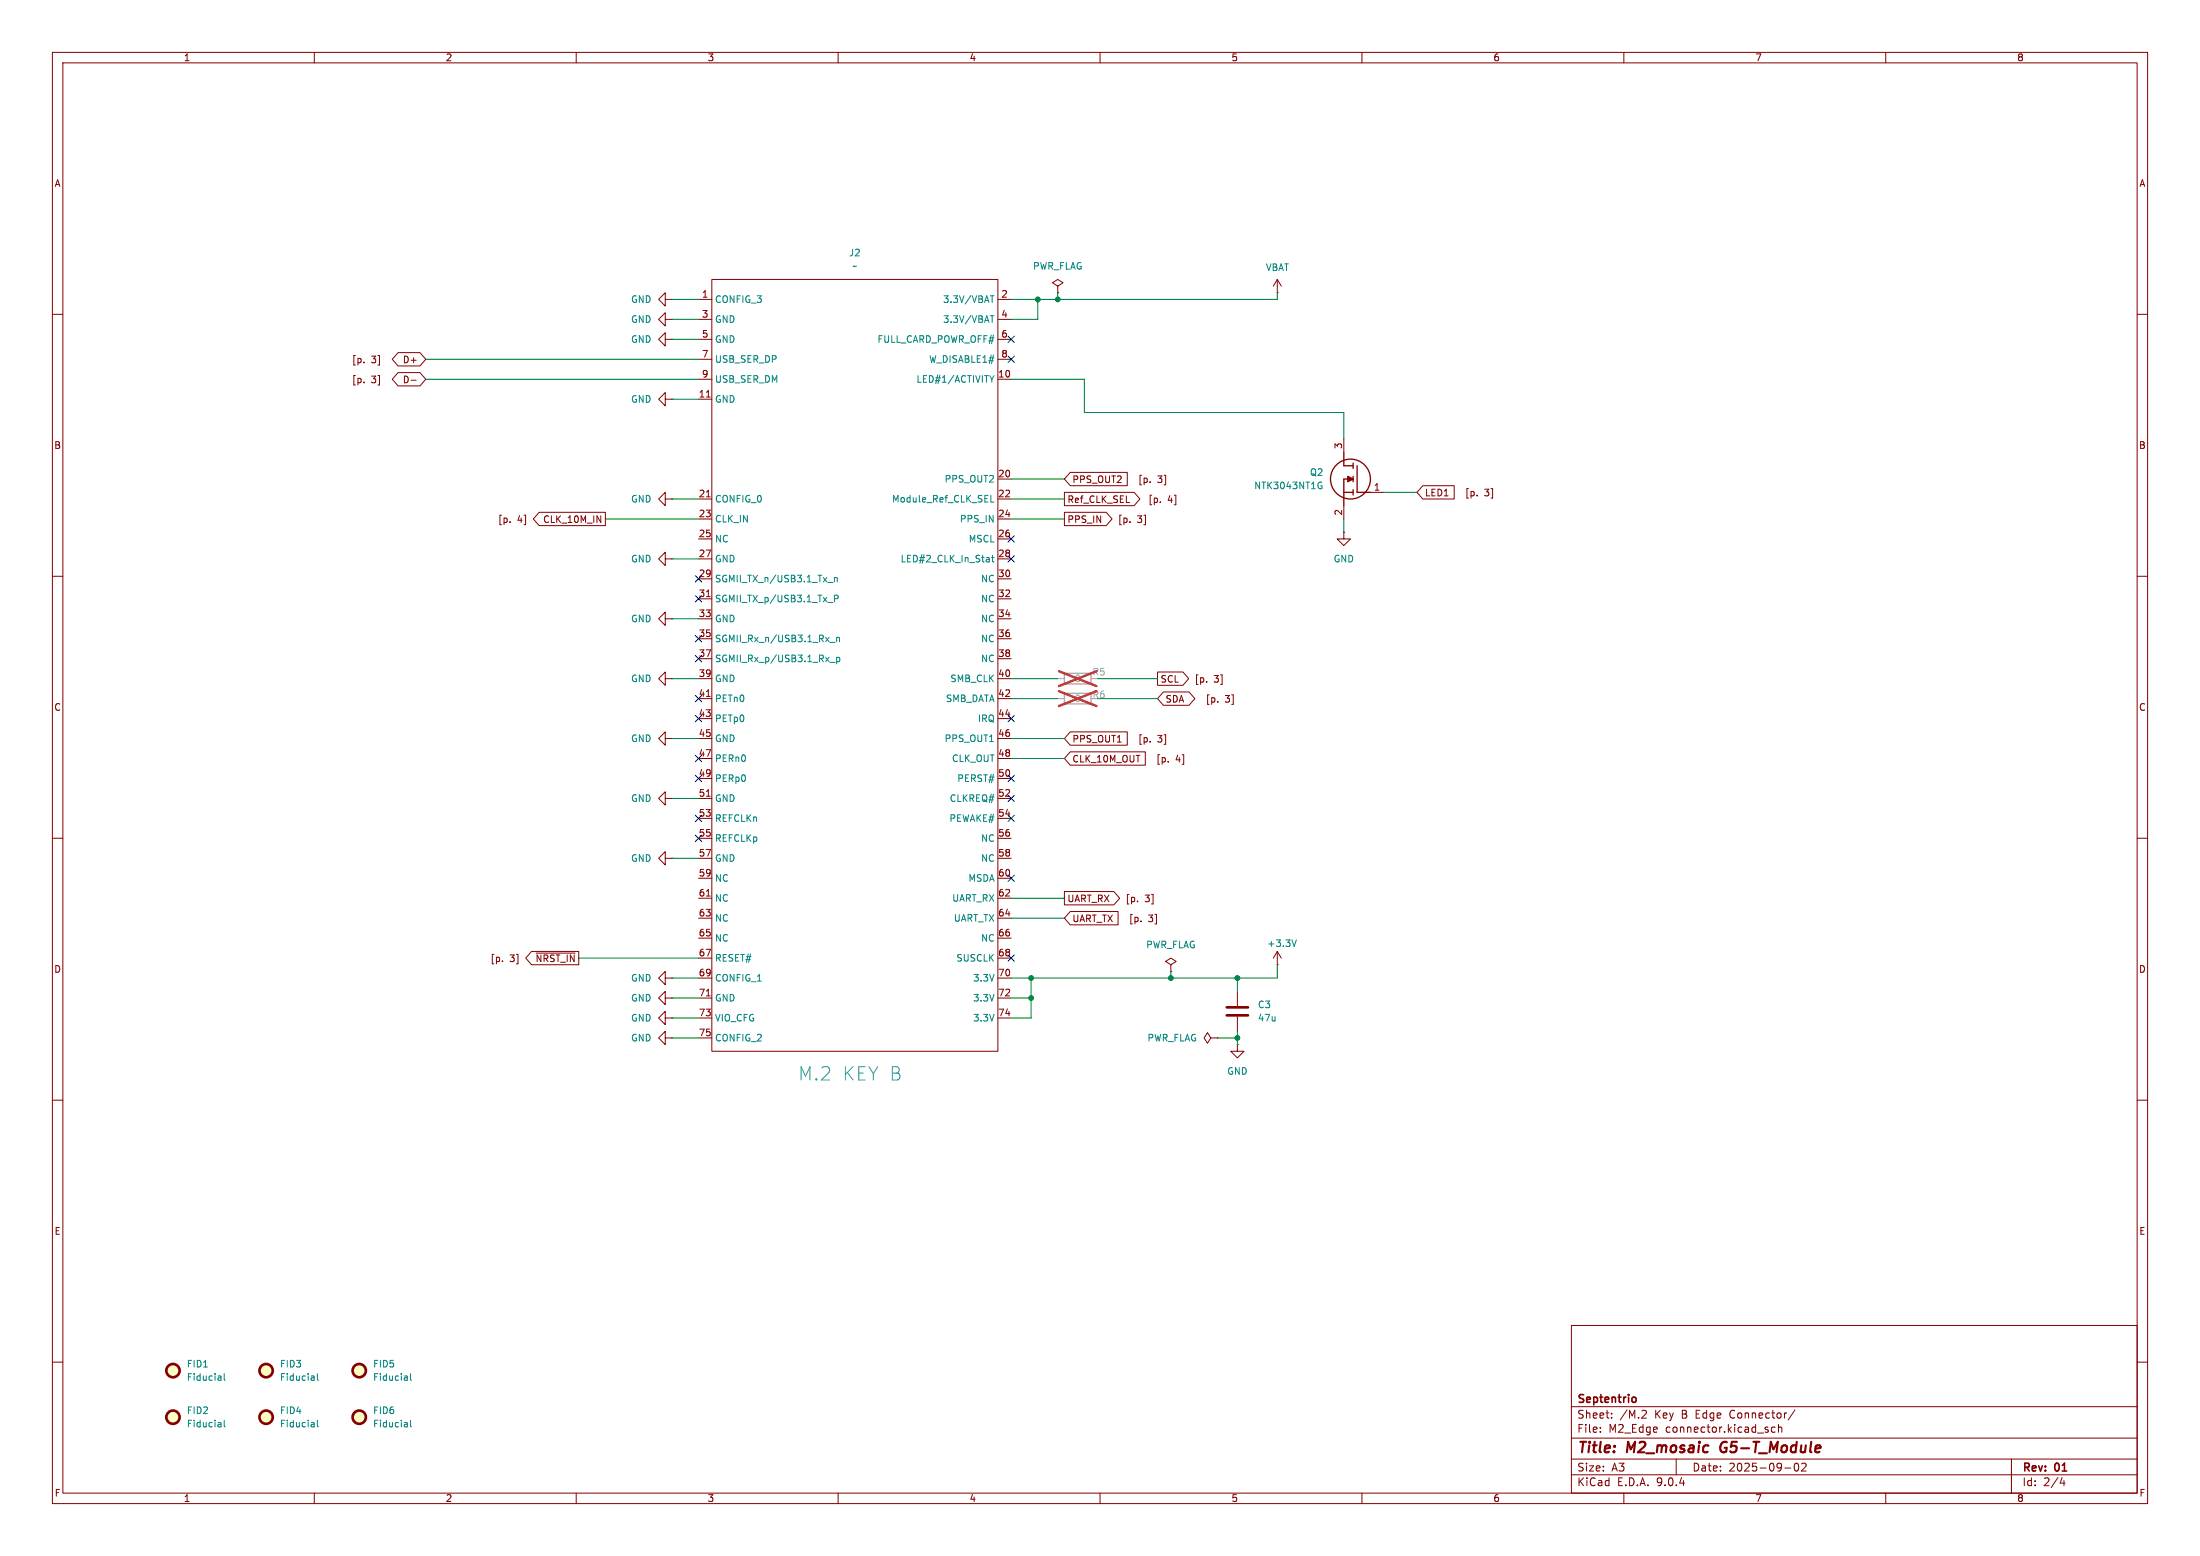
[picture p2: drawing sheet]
<svg xmlns="http://www.w3.org/2000/svg" width="420mm" height="297mm" viewBox="0 0 420 297" stroke-linecap="round" stroke-linejoin="round" font-family="sans-serif">
<path d="M0 0h420v297h-420z" fill="#fff" stroke="#fff" stroke-width=".19"/>
<g fill="none" stroke="#840000" stroke-width=".19">
<path d="M10 10h400v277h-400zM12 12h396v273h-396zM60 10v2M110 10v2M160 10v2M210 10v2M260 10v2M310 10v2M360 10v2M127 57.2v-1.3l-1.3 1.3 1.3 1.2v-1.2h1.3M128.3 57.2h.1M133.3 57.2h2.6"/>
<path d="M135.9 53.3h54.6v147.4h-54.6zM190.5 57.2h2.5M201.9 54.6l1-.6-1-.7-1 .7 1 .6v1.3M201.9 55.9h.1M243.8 55.9h.1M243.8 53.3l-.7 1.3M243.8 53.3l.8 1.3M243.8 53.3v2.6M10 60h2M69.5 72.9v.2M69.5 69.1v.2M76 71.1h4.2l1.1 1.3-1.1 1.3h-4.2l-1.1-1.3z"/>
<path d="M76 67.3h4.2l1.1 1.3-1.1 1.3h-4.2l-1.1-1.3zM78.5 72.6h.9M127 76.2v-1.3l-1.3 1.3 1.3 1.3v-1.3h1.3M127 61v-1.3l-1.3 1.3 1.3 1.2v-1.2h1.3M127 64.8v-1.3l-1.3 1.3 1.3 1.2v-1.2h1.3M128.3 76.2h.1M128.3 61h.1M128.3 64.8h.1M133.3 61h2.6M133.3 64.8h2.6M133.3 68.6h2.6M133.3 72.4h2.6"/>
<path d="M133.3 76.2h2.6M134.9 75.8h.7M190.5 61h2.5M190.5 64.8h2.5M190.5 68.6h2.5M190.5 72.4h2.5M408 60h2M97.4 99.6v.1M102.9 97.8h12.7v2.5h-12.7l-1.1-1.2zM114 98.5l.7 1.2v-1.2M127 95.3v-1.3l-1.3 1.3 1.3 1.2v-1.2h1.3M128.3 95.3h.1"/>
<path d="M133.3 95.3h2.6M133.3 99.1h2.6M134.9 94.8h.7M190.5 95.3h2.5M190.5 99.1h2.5M190.5 91.4h2.5M203.2 94h13.3l1.1 1.3-1.1 1.2h-13.3zM203.2 97.8h8l1.1 1.3-1.1 1.2h-8zM204.3 90.2h10.9v2.5h-10.9l-1.1-1.3zM215.7 99.6v.1M219.6 92v.1M221.5 95.8v.1"/>
<path d="M256.5 83.8v2.6M256.5 96.5v2.6M261.6 94h2.6M271.6 92.7h6v2.6h-6l-1.1-1.3zM282 94.5v.2M10 110h2M127 106.7v-1.3l-1.3 1.3 1.3 1.3v-1.3h1.3M127 118.1v-1.3l-1.3 1.3 1.3 1.3v-1.3h1.3M128.3 106.7h.1M128.3 118.1h.1M133.3 102.9h2.6M133.3 106.7h2.6"/>
<path d="M133.3 110.5h2.6M133.3 114.3h2.6M133.3 118.1h2.6M134.9 113.9h.7M190.5 102.9h2.5M190.5 106.7h2.5M190.5 110.5h2.5M190.5 114.3h2.5M190.5 118.1h2.5M256.5 101.6v1.3h1.3l-1.3 1.2-1.2-1.2h1.2M256.5 101.6h.1M408 110h2"/>
<path d="M127 129.5v-1.2l-1.3 1.2 1.3 1.3v-1.3h1.3M128.3 129.5h.1M133.3 121.9h2.6M133.3 125.7h2.6M133.3 129.5h2.6M133.3 133.4h2.6M133.3 137.2h2.6M134.9 132.9h.7M190.5 121.9h2.5M190.5 125.7h2.5M190.5 129.5h2.5M190.5 133.4h2.5"/>
<path d="M190.5 137.2h2.5M204.3 139.7h10.9v2.5h-10.9l-1.1-1.2zM221 128.3h4.8l1.1 1.2-1.1 1.3h-4.8zM222.1 132.1h4.9l1.1 1.3-1.1 1.2h-4.9l-1.1-1.2zM230.3 130.1v.1M232.5 133.9v.1M10 160h2M127 141v-1.3l-1.3 1.3 1.3 1.2v-1.2h1.3M127 152.4v-1.3l-1.3 1.3 1.3 1.3v-1.3h1.3M128.3 141h.1M128.3 152.4h.1M133.3 141h2.6"/>
<path d="M133.3 144.8h2.6M133.3 148.6h2.6M133.3 152.4h2.6M133.3 156.2h2.6M134.9 152h.7M190.5 141h2.5M190.5 144.8h2.5M190.5 148.6h2.5M190.5 152.4h2.5M190.5 156.2h2.5M204.3 143.5h14.3v2.6h-14.3l-1.1-1.3zM219.6 141.5v.1"/>
<path d="M223 145.3v.2M408 160h2M127 163.8v-1.2l-1.3 1.2 1.3 1.3v-1.3h1.3M128.3 163.8h.1M133.3 160h2.6M133.3 163.8h2.6M133.3 167.6h2.6M133.3 171.5h2.6M133.3 175.3h2.6M133.3 179.1h2.6M134.9 171h.7M190.5 160h2.5"/>
<path d="M190.5 163.8h2.5M190.5 167.6h2.5M190.5 171.5h2.5M190.5 175.3h2.5M190.5 179.1h2.5M203.2 170.2h9.4l1.1 1.3-1.1 1.2h-9.4zM204.3 174h9.1v2.5h-9.1l-1.1-1.2zM217.2 172v.1M217.8 175.8v.1M95.9 183.4v.2M101.5 181.6h9v2.6h-9l-1.1-1.3zM102.4 181.9h7.4"/>
<path d="M127 186.7v-1.3l-1.3 1.3 1.3 1.3v-1.3h1.3M127 198.1v-1.2l-1.3 1.2 1.3 1.3v-1.3h1.3M127 194.3v-1.3l-1.3 1.3 1.3 1.3v-1.3h1.3M127 190.5v-1.3l-1.3 1.3 1.3 1.3v-1.3h1.3M128.3 186.7h.1M128.3 198.1h.1M128.3 194.3h.1M128.3 190.5h.1M133.3 182.9h2.6M133.3 186.7h2.6M133.3 190.5h2.6M133.3 194.3h2.6"/>
<path d="M133.3 198.1h2.6M134.9 190.1h.7M190.5 182.9h2.5M190.5 186.7h2.5M190.5 190.5h2.5M190.5 194.3h2.5M223.5 184.2l1-.7-1-.6-1 .6 1 .7v1.2M223.5 185.4h.1M231.1 198.1l-.6-1-.6 1 .6 1 .6-1h1.3M232.4 198.1h.1M236.2 199.4v1.3h1.3l-1.3 1.2-1.3-1.2h1.3M236.2 199.4h.1"/>
<path d="M236.2 189.2v2.8M236.2 194.1v2.8M243.8 184.2h.1M243.8 181.6v2.6M243.8 181.6l-.7 1.3M243.8 181.6l.8 1.3M10 210h2M408 210h2M300 253h108v32h-108zM10 260h2M300 278.5h108M300 274.5h108"/>
<path d="M300 268.5h108M305.5 273.2v.2M305.5 272.5v.1M307.7 270.5v.2M307.7 269.8v.1M313.7 269.2l.5 .1 .1 .3-.9 1.1h.9M320 278.5v3M338.9 272.5l-.5-.1-.2 .3 .1 .6h.6M339.5 272.5l.2-.1 .4 .1 .1 .9M339.5 271.9v1.5M342.7 269.1l-1.3 1.9M342.7 279.4l.2-.1a.8 .8 0 0 1 .5 .7 .8 .8 0 0 1-.5 .8l-.2-.2-.2-.4z"/>
<path d="M343.9 279.4l.6-.1 .2 .1 .1 .3-.9 1.1h.9M384 278.5v6.5M408 260h2M60 285v2M110 285v2M160 285v2M210 285v2M260 285v2M300 281.5h108M310 285v2M340.7 280.2h1.2M360 285v2"/>
<path d="M393.7 282l-.4 1.1h.9M394 282.6v1"/>
</g>
<path d="M328.7 275.5a1.27 1.27 0 0 0 0 1.6" fill="none" stroke="#840000" stroke-width=".4"/>
<path d="M311.8 266.7l.4 .1 .1 .2v.5l-.5 .2" fill="none" stroke="#840000" stroke-width=".3"/>
<path d="M203.2 132.3h5.1v2.1h-5.1zM203.2 128.5h5.1v2.1h-5.1z" fill="none" stroke="#a1a1a1" stroke-width=".25"/>
<path d="M201.9 133.4h1.3M201.9 129.5h1.3" fill="none" stroke="#a1a1a1" stroke-width=".19"/>
<path d="M202.2 131.9l7.1 2.9M202.2 128.1l7.1 2.9M209.3 131.9l-7.1 2.9M209.3 128.1l-7.1 2.9" fill="none" stroke="#ff2626" stroke-width=".46"/>
<g fill="#ffffc2" stroke="#ffffc2" stroke-width=".19">
<circle cx="33" cy="261.6" r="1.27"/>
<circle cx="33" cy="270.5" r="1.27"/>
<circle cx="50.8" cy="270.5" r="1.27"/>
<circle cx="68.6" cy="270.5" r="1.27"/>
<circle cx="50.8" cy="261.6" r="1.27"/>
<circle cx="68.6" cy="261.6" r="1.27"/>
</g>
<g fill="none" stroke="#840000" stroke-width=".51">
<path d="M234.2 192.3h4.1M234.2 193.8h4.1"/>
<circle cx="33" cy="270.5" r="1.27"/>
<circle cx="33" cy="261.6" r="1.27"/>
<circle cx="50.8" cy="261.6" r="1.27"/>
<circle cx="50.8" cy="270.5" r="1.27"/>
<circle cx="68.6" cy="261.6" r="1.27"/>
<circle cx="68.6" cy="270.5" r="1.27"/>
</g>
<g fill="none" stroke="#008484" stroke-width=".19">
<path d="M189 56.5h.8M189.4 56.5v1.2M188.9 71.7l.4 .7M189 60.3h.8M189.3 72.4v.6M189.4 60.3v1.2M189.8 71.7l-.5 .7M189.2 94.6v1.2h.6M251.8 92.1h.5M252.1 92.7h.3v.5h-.6M158 111.2h1M158 115h1"/>
<path d="M159.3 110.2v.9M159.3 114.3l.6-.1 .1-.2v-.3l-.7-.1v1.3M159.3 110.3l.2-.1 .3 .1v.8M188.8 106.5l.1 .8M188.9 107.2l-.2 .1M188.9 106.7l-.2 .1M189.3 106.4h.5M189.5 106v1.1l.3 .2M158.5 122.6h.9M158.5 126.4h.9M159.7 121.7v.8M159.7 125.5v1.2"/>
<path d="M159.7 121.8l.2-.1h.3l.1 .8M159.7 125.5h.4l.2 .2-.1 .5h-.5M247.5 179.4l-.4 1.3M42.1 262.7l.1 .8M42.1 271.6l.1 .8M42.2 263.4l-.1 .1M42.2 262.9l-.1 .1M42.2 272.3l-.1 .1M42.2 271.8l-.1 .1M42.8 262.2v1.1l.2 .2M42.8 271.1v1.1l.2 .2M59.9 262.7l.1 .8"/>
<path d="M59.9 271.6l.1 .8M60 272.3l-.1 .1M60 271.8l-.1 .1M60 263.4l-.1 .1M60 262.9l-.1 .1M60.6 271.1v1.1l.2 .2M60.6 262.2v1.1l.2 .2M77.7 262.7l.1 .8M77.7 271.6l.1 .8M77.8 272.3l-.2 .1M77.8 271.8l-.2 .1M77.8 263.4l-.2 .1"/>
<path d="M77.8 262.9l-.2 .1M78.4 271.1v1.1l.1 .2M78.4 262.2v1.1l.1 .2"/>
</g>
<g fill="none" stroke="#840000" stroke-width=".25">
<path d="M256.5 94h1.8M256.5 86.4v2.5h1.8M258.3 88.4v1M258.3 90.9v1M258.3 93.5v1M258.3 91.4h-1.8v5.1M259.1 88.9v5.1h2.5"/>
<circle cx="257.8" cy="91.4" r="3.8"/>
</g>
<path d="M257.3 90.9l1 .5-1 .5z" fill="#840000" stroke="#840000" stroke-width=".25"/>
<g fill="none" stroke="#008400" stroke-width=".19">
<path d="M128.3 57.2h5M198.1 57.2v3.8h-5.1M201.9 55.9v1.3M243.8 55.9v1.3h-50.8M81.3 68.6h52M81.3 72.4h52M128.3 76.2h5M128.3 64.8h5M128.3 61h5M193 72.4h14v6.3h49.5v5.1M115.6 99.1h17.7M128.3 95.3h5"/>
<path d="M193 99.1h10.2M193 91.4h10.2M193 95.3h10.2M256.5 99.1v2.5M264.2 94h6.3M128.3 106.7h5M128.3 118.1h5M128.3 129.5h5M193 133.4h8.9M193 129.5h8.9M209.5 133.4h11.5M209.5 129.5h11.5"/>
<path d="M128.3 141h5M128.3 152.4h5M193 141h10.2M193 144.8h10.2M128.3 163.8h5M193 175.3h10.2M193 171.5h10.2M110.5 182.9h22.8M128.3 186.7h5M128.3 190.5h5M128.3 194.3h5M128.3 198.1h5"/>
<path d="M193 190.5h3.8M196.8 186.7v7.6h-3.8M223.5 185.4v1.3M232.4 198.1h3.8M236.2 186.7v2.5M236.2 196.9v2.5M243.8 184.2v2.5h-50.8"/>
</g>
<g fill="none" stroke="#000084" stroke-width=".19">
<path d="M192.4 64.2l1.2 1.2M192.4 68l1.2 1.2M193.6 64.2l-1.2 1.2M193.6 68l-1.2 1.2M132.7 113.7l1.3 1.2M132.7 109.9l1.3 1.2M134 113.7l-1.3 1.2M134 109.9l-1.3 1.2M192.4 106.1l1.2 1.2M192.4 102.3l1.2 1.2M193.6 106.1l-1.2 1.2M193.6 102.3l-1.2 1.2"/>
<path d="M132.7 121.3l1.3 1.2M132.7 132.7l1.3 1.3M132.7 125.1l1.3 1.2M132.7 136.6l1.3 1.2M134 121.3l-1.3 1.2M134 132.7l-1.3 1.3M134 125.1l-1.3 1.2M134 136.6l-1.3 1.2M192.4 136.6l1.2 1.2M193.6 136.6l-1.2 1.2M132.7 144.2l1.3 1.2M132.7 155.6l1.3 1.2"/>
<path d="M132.7 148l1.3 1.2M132.7 159.4l1.3 1.2M134 144.2l-1.3 1.2M134 155.6l-1.3 1.2M134 148l-1.3 1.2M134 159.4l-1.3 1.2M192.4 148l1.2 1.2M192.4 151.8l1.2 1.2M192.4 155.6l1.2 1.2M193.6 148l-1.2 1.2M193.6 151.8l-1.2 1.2M193.6 155.6l-1.2 1.2"/>
<path d="M192.4 167l1.2 1.2M193.6 167l-1.2 1.2M192.4 182.3l1.2 1.2M193.6 182.3l-1.2 1.2"/>
</g>
<g fill="#008400" stroke="#008400" stroke-width=".19">
<circle cx="201.9" cy="57.2" r=".46"/>
<circle cx="198.1" cy="57.2" r=".46"/>
<circle cx="223.5" cy="186.7" r=".46"/>
<circle cx="196.8" cy="186.7" r=".46"/>
<circle cx="236.2" cy="186.7" r=".46"/>
<circle cx="196.8" cy="190.5" r=".46"/>
<circle cx="236.2" cy="198.1" r=".46"/>
</g>
<g font-size="3.5" fill="#2b33ff">
<text x="152.4" y="206.5">M.2</text>
<text x="160.8" y="206.5">KEY B</text>
</g>
<g font-size="2.8" fill="#840000">
<text x="301" y="277.9">Title:</text>
<text x="310.6" y="277.9">M2_mosaic</text>
<text x="329.3" y="277.9">G5-T_Module</text>
</g>
<g font-size="2.1" fill="#840000">
<text x="301" y="268.2">Septentrio</text>
<text x="301" y="273.7">File:</text>
<text x="301" y="271">Sheet:</text>
<text x="307.1" y="273.7">M2_Edge</text>
<text x="309.2" y="271">/M.2</text>
<text x="315.9" y="271">Key</text>
<text x="318" y="273.7">connector.kicad_sch</text>
<text x="321.2" y="271">B Edge</text>
<text x="330.6" y="271">Connector/</text>
<text x="301" y="281.1">Size:</text>
<text x="307.6" y="281.1">A3</text>
<text x="323" y="281.1">Date:</text>
<text x="330" y="281.1">2025-09-02</text>
<text x="386" y="281.3">Rev:</text>
<text x="392.4" y="281.3">01</text>
<text x="301" y="283.9">KiCad</text>
<text x="308.7" y="283.9">E.D.A.</text>
<text x="316.3" y="283.9">9.0.4</text>
<text x="386" y="283.9">Id:</text>
<text x="390.1" y="283.9">2/4</text>
</g>
<g font-size="1.8" fill="#840000">
<text x="35" y="11.9">1</text>
<text x="85" y="11.9">2</text>
<text x="135" y="11.9">3</text>
<text x="185" y="11.9">4</text>
<text x="235" y="11.9">5</text>
<text x="285" y="11.9">6</text>
<text x="335" y="11.9">7</text>
<text x="385" y="11.9">8</text>
<text x="10.3" y="35.9">A</text>
<text x="408.3" y="35.9">A</text>
<text x="133.9" y="56.9">1</text>
<text x="191.1" y="56.9">2</text>
<text x="133.9" y="60.7">3</text>
<text x="133.9" y="64.5">5</text>
<text x="191.1" y="60.7">4</text>
<text x="191.1" y="64.5">6</text>
<text x="67.1" y="69.5">[p.</text>
<text x="70.9" y="69.5">3]</text>
<text x="76.8" y="69.5">D+</text>
<text x="133.9" y="68.3">7</text>
<text x="191.1" y="68.3">8</text>
<text x="67.1" y="73.3">[p.</text>
<text x="70.9" y="73.3">3]</text>
<text x="76.8" y="73.3">D-</text>
<text x="133.3" y="75.9">11</text>
<text x="133.9" y="72.1">9</text>
<text x="190.5" y="72.1">10</text>
<text x="10.3" y="85.9">B</text>
<text x="256.3" y="85.8" transform="rotate(-90 256.3 85.8)">3</text>
<text x="408.2" y="85.9">B</text>
<text x="133.3" y="95">21</text>
<text x="190.5" y="91.2">20</text>
<text x="190.5" y="95">22</text>
<text x="204.6" y="92.4">PPS_OUT2</text>
<text x="217.2" y="92.4">[p.</text>
<text x="220.9" y="92.4">3]</text>
<text x="262.2" y="93.7">1</text>
<text x="271.9" y="94.9">LED1</text>
<text x="279.6" y="94.9">[p.</text>
<text x="283.4" y="94.9">3]</text>
<text x="95" y="100">[p.</text>
<text x="98.7" y="100">4]</text>
<text x="103.6" y="100">CLK_10M_IN</text>
<text x="133.3" y="98.8">23</text>
<text x="190.5" y="98.8">24</text>
<text x="203.7" y="96.2">Ref_CLK_SEL</text>
<text x="203.7" y="100">PPS_IN</text>
<text x="213.3" y="100">[p.</text>
<text x="217.1" y="100">3]</text>
<text x="219.1" y="96.2">[p.</text>
<text x="222.9" y="96.2">4]</text>
<text x="256.3" y="98.5" transform="rotate(-90 256.3 98.5)">2</text>
<text x="133.3" y="102.6">25</text>
<text x="133.3" y="106.4">27</text>
<text x="190.5" y="102.6">26</text>
<text x="190.5" y="106.4">28</text>
<text x="133.3" y="110.2">29</text>
<text x="190.5" y="110.2">30</text>
<text x="133.3" y="114">31</text>
<text x="133.3" y="117.9">33</text>
<text x="190.5" y="114">32</text>
<text x="190.5" y="117.9">34</text>
<text x="133.3" y="121.7">35</text>
<text x="133.3" y="125.5">37</text>
<text x="190.5" y="121.7">36</text>
<text x="190.5" y="125.5">38</text>
<text x="133.3" y="129.3">39</text>
<text x="190.5" y="129.3">40</text>
<text x="221.5" y="130.5">SCL</text>
<text x="227.9" y="130.5">[p.</text>
<text x="231.7" y="130.5">3]</text>
<text x="10.3" y="135.9">C</text>
<text x="133.3" y="133.1">41</text>
<text x="133.3" y="136.9">43</text>
<text x="190.5" y="133.1">42</text>
<text x="190.5" y="136.9">44</text>
<text x="222.4" y="134.3">SDA</text>
<text x="230.1" y="134.3">[p.</text>
<text x="233.8" y="134.3">3]</text>
<text x="408.2" y="135.9">C</text>
<text x="133.3" y="140.7">45</text>
<text x="190.5" y="140.7">46</text>
<text x="204.6" y="141.9">PPS_OUT1</text>
<text x="217.2" y="141.9">[p.</text>
<text x="220.9" y="141.9">3]</text>
<text x="133.3" y="144.5">47</text>
<text x="133.3" y="148.3">49</text>
<text x="190.5" y="144.5">48</text>
<text x="190.5" y="148.3">50</text>
<text x="204.6" y="145.7">CLK_10M_OUT</text>
<text x="220.6" y="145.7">[p.</text>
<text x="224.4" y="145.7">4]</text>
<text x="133.3" y="152.1">51</text>
<text x="133.3" y="156">53</text>
<text x="190.5" y="152.1">52</text>
<text x="190.5" y="156">54</text>
<text x="133.3" y="159.8">55</text>
<text x="190.5" y="159.8">56</text>
<text x="133.3" y="163.6">57</text>
<text x="133.3" y="167.4">59</text>
<text x="190.5" y="163.6">58</text>
<text x="190.5" y="167.4">60</text>
<text x="133.3" y="171.2">61</text>
<text x="190.5" y="171.2">62</text>
<text x="203.7" y="172.4">UART_RX</text>
<text x="214.8" y="172.4">[p.</text>
<text x="218.5" y="172.4">3]</text>
<text x="133.3" y="175">63</text>
<text x="133.3" y="178.8">65</text>
<text x="190.5" y="175">64</text>
<text x="190.5" y="178.8">66</text>
<text x="204.6" y="176.2">UART_TX</text>
<text x="215.4" y="176.2">[p.</text>
<text x="219.2" y="176.2">3]</text>
<text x="10.3" y="185.9">D</text>
<text x="93.5" y="183.8">[p.</text>
<text x="97.3" y="183.8">3]</text>
<text x="102.1" y="183.8">~{NRST_IN}</text>
<text x="133.3" y="182.6">67</text>
<text x="190.5" y="182.6">68</text>
<text x="408.2" y="185.9">D</text>
<text x="133.3" y="186.4">69</text>
<text x="133.3" y="190.2">71</text>
<text x="190.5" y="186.4">70</text>
<text x="190.5" y="190.2">72</text>
<text x="133.3" y="194.1">73</text>
<text x="133.3" y="197.9">75</text>
<text x="190.5" y="194.1">74</text>
<text x="10.3" y="235.9">E</text>
<text x="408.3" y="235.9">E</text>
<text x="10.3" y="285.9">F</text>
<text x="35" y="286.9">1</text>
<text x="85" y="286.9">2</text>
<text x="135" y="286.9">3</text>
<text x="185" y="286.9">4</text>
<text x="235" y="286.9">5</text>
<text x="285" y="286.9">6</text>
<text x="335" y="286.9">7</text>
<text x="385" y="286.9">8</text>
<text x="408.3" y="285.9">F</text>
</g>
<g font-size="1.8" fill="#008484">
<text x="162" y="49.1">J2</text>
<text x="162.6" y="51.7">~</text>
<text x="197.1" y="51.7">PWR_FLAG</text>
<text x="241.6" y="51.9">VBAT</text>
<text x="120.4" y="58">GND</text>
<text x="136.4" y="58">CONFIG_3</text>
<text x="179.9" y="58">3.3V/VBAT</text>
<text x="120.4" y="61.8">GND</text>
<text x="120.4" y="65.6">GND</text>
<text x="136.4" y="61.8">GND</text>
<text x="136.4" y="65.6">GND</text>
<text x="167.4" y="65.6">FULL_CARD_POWR_OFF#</text>
<text x="179.9" y="61.8">3.3V/VBAT</text>
<text x="136.4" y="69.4">USB_SER_DP</text>
<text x="177.3" y="69.4">W_DISABLE1#</text>
<text x="120.4" y="77.1">GND</text>
<text x="136.4" y="73.3">USB_SER_DM</text>
<text x="136.4" y="77.1">GND</text>
<text x="174.9" y="73.3">LED#1/ACTIVITY</text>
<text x="180.2" y="92.3">PPS_OUT2</text>
<text x="239.3" y="93.6">NTK3043NT1G</text>
<text x="250" y="91">Q2</text>
<text x="120.4" y="96.1">GND</text>
<text x="136.4" y="96.1">CONFIG_0</text>
<text x="136.4" y="99.9">CLK_IN</text>
<text x="170.2" y="96.1">Module_Ref_CLK_SEL</text>
<text x="183.1" y="99.9">PPS_IN</text>
<text x="120.4" y="107.5">GND</text>
<text x="136.4" y="103.7">NC</text>
<text x="136.4" y="107.5">GND</text>
<text x="171.8" y="107.5">LED#2_CLK_In_Stat</text>
<text x="184.8" y="103.7">MSCL</text>
<text x="254.5" y="107.5">GND</text>
<text x="136.4" y="111.4">SGMII_TX_n/USB3.1_Tx_n</text>
<text x="187.2" y="111.4">NC</text>
<text x="120.4" y="119">GND</text>
<text x="136.4" y="115.2">SGMII_TX_p/USB3.1_Tx_P</text>
<text x="136.4" y="119">GND</text>
<text x="187.2" y="115.2">NC</text>
<text x="187.2" y="119">NC</text>
<text x="136.4" y="122.8">SGMII_Rx_n/USB3.1_Rx_n</text>
<text x="187.2" y="122.8">NC</text>
<text x="120.4" y="130.4">GND</text>
<text x="136.4" y="126.6">SGMII_Rx_p/USB3.1_Rx_p</text>
<text x="136.4" y="130.4">GND</text>
<text x="181.3" y="130.4">SMB_CLK</text>
<text x="187.2" y="126.6">NC</text>
<text x="136.4" y="134.2">PETn0</text>
<text x="180.5" y="134.2">SMB_DATA</text>
<text x="120.4" y="141.8">GND</text>
<text x="136.4" y="138">PETp0</text>
<text x="136.4" y="141.8">GND</text>
<text x="180.2" y="141.8">PPS_OUT1</text>
<text x="186.6" y="138">IRQ</text>
<text x="136.4" y="145.6">PERn0</text>
<text x="136.4" y="149.5">PERp0</text>
<text x="181.6" y="145.6">CLK_OUT</text>
<text x="182.7" y="149.5">PERST#</text>
<text x="120.4" y="153.3">GND</text>
<text x="136.4" y="153.3">GND</text>
<text x="181.2" y="153.3">CLKREQ#</text>
<text x="136.4" y="157.1">REFCLKn</text>
<text x="136.4" y="160.9">REFCLKp</text>
<text x="181.1" y="157.1">PEWAKE#</text>
<text x="187.2" y="160.9">NC</text>
<text x="120.4" y="164.7">GND</text>
<text x="136.4" y="164.7">GND</text>
<text x="187.2" y="164.7">NC</text>
<text x="136.4" y="168.5">NC</text>
<text x="136.4" y="172.3">NC</text>
<text x="181.7" y="172.3">UART_RX</text>
<text x="184.8" y="168.5">MSDA</text>
<text x="136.4" y="176.1">NC</text>
<text x="136.4" y="179.9">NC</text>
<text x="182" y="176.1">UART_TX</text>
<text x="187.2" y="179.9">NC</text>
<text x="136.4" y="183.7">RESET#</text>
<text x="182.5" y="183.7">SUSCLK</text>
<text x="218.7" y="181.2">PWR_FLAG</text>
<text x="241.8" y="180.9">+3.3V</text>
<text x="120.4" y="187.6">GND</text>
<text x="120.4" y="191.4">GND</text>
<text x="136.4" y="187.6">CONFIG_1</text>
<text x="136.4" y="191.4">GND</text>
<text x="185.7" y="187.6">3.3V</text>
<text x="185.7" y="191.4">3.3V</text>
<text x="120.4" y="195.2">GND</text>
<text x="136.4" y="195.2">VIO_CFG</text>
<text x="185.7" y="195.2">3.3V</text>
<text x="240" y="192.6">C3</text>
<text x="240" y="195.2">47u</text>
<text x="120.4" y="199">GND</text>
<text x="136.4" y="199">CONFIG_2</text>
<text x="219" y="199">PWR_FLAG</text>
<text x="234.2" y="205.3">GND</text>
<text x="35.6" y="261.2">FID1</text>
<text x="35.6" y="263.8">Fiducial</text>
<text x="53.3" y="261.2">FID3</text>
<text x="53.3" y="263.8">Fiducial</text>
<text x="71.1" y="261.2">FID5</text>
<text x="71.1" y="263.8">Fiducial</text>
<text x="35.6" y="270.1">FID2</text>
<text x="35.6" y="272.6">Fiducial</text>
<text x="53.3" y="270.1">FID4</text>
<text x="53.3" y="272.6">Fiducial</text>
<text x="71.1" y="270.1">FID6</text>
<text x="71.1" y="272.6">Fiducial</text>
</g>
<g font-size="1.8" fill="#a1a1a1">
<text x="205" y="130.4">0</text>
<text x="208.5" y="129.1">R5</text>
<text x="205" y="134.2">0</text>
<text x="208.5" y="133.5">R6</text>
</g>
</svg>
